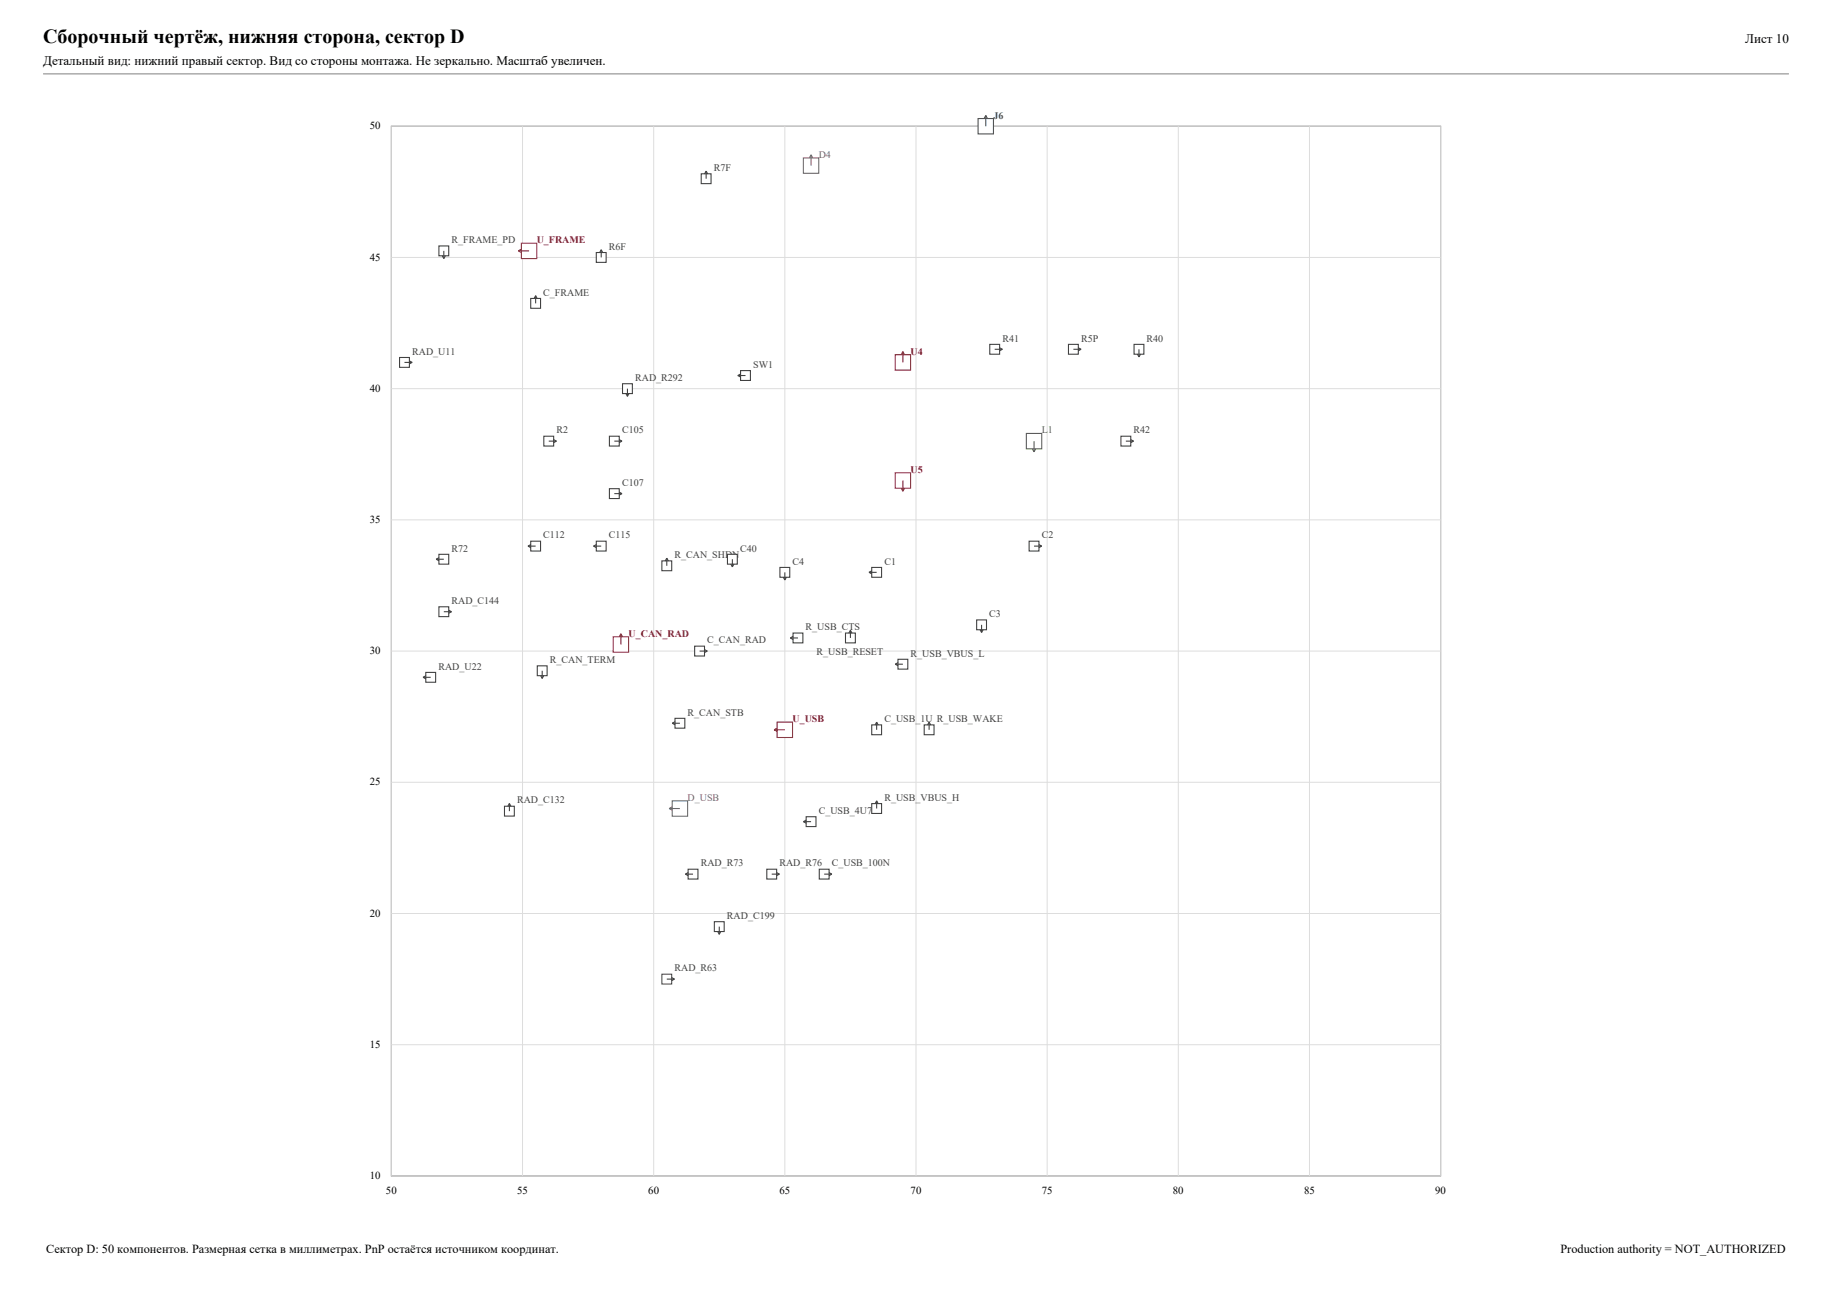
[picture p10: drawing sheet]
<svg xmlns="http://www.w3.org/2000/svg" width="420mm" height="297mm" viewBox="0 0 420 297" stroke-linecap="round" stroke-linejoin="round" font-family="sans-serif">
<path d="M9.9 16.9h400.2" fill="none" stroke="#808080" stroke-width=".23"/>
<path d="M89.7 28.9h240.6v240.6h-240.6z" fill="none" stroke="#606060" stroke-width=".23"/>
<g fill="none" stroke="#ddd" stroke-width=".23">
<path d="M89.7 28.9h240.6v240.6h-240.6zM119.8 28.9v240.6M149.9 28.9v240.6M179.9 28.9v240.6M210 28.9v240.6M240.1 28.9v240.6M270.1 28.9v240.6M300.2 28.9v240.6M89.7 59h240.6M89.7 89.1h240.6M89.7 119.1h240.6M89.7 149.2h240.6"/>
<path d="M89.7 179.3h240.6M89.7 209.3h240.6M89.7 239.4h240.6"/>
</g>
<path d="M151.7 223.3h2.3v2.2h-2.3z" fill-rule="evenodd" fill="#fff" stroke="#404040" stroke-width=".23"/>
<path d="M152.9 224.4h1.7M154 224l.6 .4M154.6 224.4l-.6 .4" fill="none" stroke="#404040" stroke-width=".25"/>
<path d="M163.8 211.2h2.2v2.3h-2.2z" fill-rule="evenodd" fill="#fff" stroke="#404040" stroke-width=".25"/>
<path d="M164.5 213.4l.4 .7M164.9 212.4v1.7M165.3 213.4l-.4 .7" fill="none" stroke="#404040" stroke-width=".25"/>
<path d="M157.8 199.2h2.2v2.3h-2.2z" fill-rule="evenodd" fill="#fff" stroke="#404040" stroke-width=".25"/>
<path d="M157.8 200l-.7 .3M157.1 200.3h1.8M157.1 200.3l.7 .4" fill="none" stroke="#404040" stroke-width=".25"/>
<path d="M175.8 199.2h2.3v2.3h-2.3z" fill-rule="evenodd" fill="#fff" stroke="#404040" stroke-width=".25"/>
<path d="M178 200l.7 .3M176.9 200.3h1.8M178.7 200.3l-.7 .4" fill="none" stroke="#404040" stroke-width=".25"/>
<path d="M187.8 199.2h2.3v2.3h-2.3z" fill-rule="evenodd" fill="#fff" stroke="#404040" stroke-width=".25"/>
<path d="M190 200l.7 .3M189 200.3h1.7M190.7 200.3l-.7 .4" fill="none" stroke="#404040" stroke-width=".25"/>
<path d="M184.8 187.2h2.3v2.2h-2.3z" fill-rule="evenodd" fill="#fff" stroke="#404040" stroke-width=".25"/>
<path d="M184.2 188.3h1.7M184.2 188.3l.7 .4M184.9 187.9l-.7 .4" fill="none" stroke="#404040" stroke-width=".25"/>
<path d="M115.7 184.8h2.2v2.2h-2.2z" fill-rule="evenodd" fill="#fff" stroke="#404040" stroke-width=".25"/>
<path d="M116.8 184.1v1.8M116.8 184.1l-.4 .7M116.8 184.1l.4 .7" fill="none" stroke="#404040" stroke-width=".25"/>
<path d="M154.1 183.5h3.5v3.6h-3.5z" fill-rule="evenodd" fill="#fff" stroke="#7030a0" stroke-width=".25"/>
<path d="M153.4 185.3h2.5M153.4 185.3l.7 .4M154.1 184.9l-.7 .4" fill="none" stroke="#7030a0" stroke-width=".25"/>
<path d="M199.9 184.2h2.2v2.2h-2.2z" fill-rule="evenodd" fill="#fff" stroke="#404040" stroke-width=".25"/>
<path d="M201 183.5v1.8M201 183.5l-.4 .7M201 183.5l.4 .7" fill="none" stroke="#404040" stroke-width=".25"/>
<path d="M178.2 165.5h3.5v3.5h-3.5z" fill-rule="evenodd" fill="#fff" stroke="#a61c1c" stroke-width=".25"/>
<path d="M177.5 167.2h2.4M177.5 167.2l.6 .4M178.1 166.9l-.6 .3" fill="none" stroke="#a61c1c" stroke-width=".25"/>
<path d="M199.9 166.1h2.2v2.3h-2.2z" fill-rule="evenodd" fill="#fff" stroke="#404040" stroke-width=".25"/>
<path d="M201 165.5v1.7M201 165.5l-.4 .7M201 165.5l.4 .7" fill="none" stroke="#404040" stroke-width=".25"/>
<path d="M211.9 166.1h2.2v2.3h-2.2z" fill-rule="evenodd" fill="#fff" stroke="#404040" stroke-width=".25"/>
<path d="M213 165.5v1.7M213 165.5l-.4 .7M213 165.5l.4 .7" fill="none" stroke="#404040" stroke-width=".25"/>
<path d="M154.7 164.6h2.3v2.3h-2.3z" fill-rule="evenodd" fill="#fff" stroke="#404040" stroke-width=".25"/>
<path d="M154.1 165.7h1.8M154.1 165.7l.7 .4M154.8 165.4l-.7 .3" fill="none" stroke="#404040" stroke-width=".25"/>
<path d="M97.6 154.1h2.3v2.2h-2.3z" fill-rule="evenodd" fill="#fff" stroke="#404040" stroke-width=".25"/>
<path d="M97 155.2h1.7M97 155.2l.7 .4M97.7 154.8l-.7 .4" fill="none" stroke="#404040" stroke-width=".25"/>
<path d="M123.2 152.6h2.2v2.2h-2.2z" fill-rule="evenodd" fill="#fff" stroke="#404040" stroke-width=".25"/>
<path d="M123.9 154.8l.4 .7M124.3 153.7v1.8M124.7 154.8l-.4 .7" fill="none" stroke="#404040" stroke-width=".25"/>
<path d="M205.9 151.1h2.2v2.2h-2.2z" fill-rule="evenodd" fill="#fff" stroke="#404040" stroke-width=".25"/>
<path d="M205.2 152.2h1.8M205.2 152.2l.7 .4M205.9 151.8l-.7 .4" fill="none" stroke="#404040" stroke-width=".25"/>
<path d="M159.3 148.1h2.2v2.2h-2.2z" fill-rule="evenodd" fill="#fff" stroke="#404040" stroke-width=".25"/>
<path d="M160.4 149.2h1.7M161.5 148.8l.6 .4M162.1 149.2l-.6 .4" fill="none" stroke="#404040" stroke-width=".25"/>
<path d="M140.6 145.9h3.5v3.6h-3.5z" fill-rule="evenodd" fill="#fff" stroke="#a61c1c" stroke-width=".25"/>
<path d="M142.3 145.2v2.5M142.3 145.2l-.3 .7M142.3 145.2l.4 .7" fill="none" stroke="#a61c1c" stroke-width=".25"/>
<path d="M181.8 145.1h2.3v2.2h-2.3z" fill-rule="evenodd" fill="#fff" stroke="#404040" stroke-width=".25"/>
<path d="M181.2 146.2h1.7M181.2 146.2l.7 .4M181.9 145.8l-.7 .4" fill="none" stroke="#404040" stroke-width=".25"/>
<path d="M193.8 145.1h2.3v2.2h-2.3z" fill-rule="evenodd" fill="#fff" stroke="#404040" stroke-width=".25"/>
<path d="M195 144.4v1.8M195 144.4l-.4 .7M195 144.4l.3 .7" fill="none" stroke="#404040" stroke-width=".25"/>
<path d="M223.9 142.1h2.3v2.2h-2.3z" fill-rule="evenodd" fill="#fff" stroke="#404040" stroke-width=".25"/>
<path d="M224.7 144.3l.3 .7M225 143.2v1.8M225.4 144.3l-.4 .7" fill="none" stroke="#404040" stroke-width=".25"/>
<path d="M100.6 139.1h2.3v2.2h-2.3z" fill-rule="evenodd" fill="#fff" stroke="#404040" stroke-width=".25"/>
<path d="M102.8 139.8l.7 .4M101.8 140.2h1.7M103.5 140.2l-.7 .4" fill="none" stroke="#404040" stroke-width=".25"/>
<path d="M178.8 130h2.3v2.3h-2.3z" fill-rule="evenodd" fill="#fff" stroke="#404040" stroke-width=".25"/>
<path d="M179.6 132.2l.3 .7M179.9 131.2v1.7M180.3 132.2l-.4 .7" fill="none" stroke="#404040" stroke-width=".25"/>
<path d="M199.9 130h2.2v2.3h-2.2z" fill-rule="evenodd" fill="#fff" stroke="#404040" stroke-width=".25"/>
<path d="M199.2 131.2h1.8M199.2 131.2l.7 .3M199.9 130.8l-.7 .4" fill="none" stroke="#404040" stroke-width=".25"/>
<path d="M151.7 128.5h2.3v2.3h-2.3z" fill-rule="evenodd" fill="#fff" stroke="#404040" stroke-width=".25"/>
<path d="M152.9 127.9v1.8M152.9 127.9l-.4 .7M152.9 127.9l.3 .7" fill="none" stroke="#404040" stroke-width=".25"/>
<path d="M100.6 127h2.3v2.3h-2.3z" fill-rule="evenodd" fill="#fff" stroke="#404040" stroke-width=".25"/>
<path d="M100 128.2h1.8M100 128.2l.7 .3M100.7 127.8l-.7 .4" fill="none" stroke="#404040" stroke-width=".25"/>
<path d="M166.8 127h2.2v2.3h-2.2z" fill-rule="evenodd" fill="#fff" stroke="#404040" stroke-width=".25"/>
<path d="M167.5 129.2l.4 .7M167.9 128.2v1.7M168.3 129.2l-.4 .7" fill="none" stroke="#404040" stroke-width=".25"/>
<path d="M121.7 124h2.2v2.3h-2.2z" fill-rule="evenodd" fill="#fff" stroke="#404040" stroke-width=".25"/>
<path d="M121 125.1h1.8M121 125.1l.7 .4M121.7 124.8l-.7 .3" fill="none" stroke="#404040" stroke-width=".25"/>
<path d="M136.7 124h2.3v2.3h-2.3z" fill-rule="evenodd" fill="#fff" stroke="#404040" stroke-width=".25"/>
<path d="M136.1 125.1h1.7M136.1 125.1l.7 .4M136.8 124.8l-.7 .3" fill="none" stroke="#404040" stroke-width=".25"/>
<path d="M235.9 124h2.3v2.3h-2.3z" fill-rule="evenodd" fill="#fff" stroke="#404040" stroke-width=".25"/>
<path d="M237.1 125.1h1.7M238.1 124.8l.7 .3M238.8 125.1l-.7 .4" fill="none" stroke="#404040" stroke-width=".25"/>
<path d="M139.7 112h2.3v2.3h-2.3z" fill-rule="evenodd" fill="#fff" stroke="#404040" stroke-width=".25"/>
<path d="M140.8 113.1h1.8M141.9 112.8l.7 .3M142.6 113.1l-.7 .4" fill="none" stroke="#404040" stroke-width=".25"/>
<path d="M205.2 108.4h3.6v3.5h-3.6z" fill-rule="evenodd" fill="#fff" stroke="#a61c1c" stroke-width=".25"/>
<path d="M206.6 111.9l.4 .7M207 110.1v2.5M207.4 111.9l-.4 .7" fill="none" stroke="#a61c1c" stroke-width=".25"/>
<path d="M124.7 100h2.2v2.2h-2.2z" fill-rule="evenodd" fill="#fff" stroke="#404040" stroke-width=".25"/>
<path d="M125.8 101.1h1.8M126.9 100.7l.7 .4M127.6 101.1l-.7 .4" fill="none" stroke="#404040" stroke-width=".25"/>
<path d="M139.7 100h2.3v2.2h-2.3z" fill-rule="evenodd" fill="#fff" stroke="#404040" stroke-width=".25"/>
<path d="M140.8 101.1h1.8M141.9 100.7l.7 .4M142.6 101.1l-.7 .4" fill="none" stroke="#404040" stroke-width=".25"/>
<path d="M235.3 99.3h3.5v3.6h-3.5z" fill-rule="evenodd" fill="#fff" stroke="#548235" stroke-width=".25"/>
<path d="M236.7 102.9l.4 .7M237.1 101.1v2.5M237.4 102.9l-.3 .7" fill="none" stroke="#548235" stroke-width=".25"/>
<path d="M257 100h2.2v2.2h-2.2z" fill-rule="evenodd" fill="#fff" stroke="#404040" stroke-width=".25"/>
<path d="M258.1 101.1h1.8M259.2 100.7l.7 .4M259.9 101.1l-.7 .4" fill="none" stroke="#404040" stroke-width=".25"/>
<path d="M142.7 87.9h2.3v2.3h-2.3z" fill-rule="evenodd" fill="#fff" stroke="#404040" stroke-width=".25"/>
<path d="M143.5 90.1l.3 .7M143.8 89.1v1.7M144.2 90.1l-.4 .7" fill="none" stroke="#404040" stroke-width=".25"/>
<path d="M169.8 84.9h2.2v2.3h-2.2z" fill-rule="evenodd" fill="#fff" stroke="#404040" stroke-width=".25"/>
<path d="M169.1 86.1h1.8M169.1 86.1l.7 .3M169.8 85.7l-.7 .4" fill="none" stroke="#404040" stroke-width=".25"/>
<path d="M91.6 81.9h2.3v2.3h-2.3z" fill-rule="evenodd" fill="#fff" stroke="#404040" stroke-width=".25"/>
<path d="M92.7 83.1h1.8M93.8 82.7l.7 .4M94.5 83.1l-.7 .3" fill="none" stroke="#404040" stroke-width=".25"/>
<path d="M205.2 81.3h3.6v3.5h-3.6z" fill-rule="evenodd" fill="#fff" stroke="#a61c1c" stroke-width=".25"/>
<path d="M207 80.6v2.5M207 80.6l-.4 .7M207 80.6l.4 .7" fill="none" stroke="#a61c1c" stroke-width=".25"/>
<path d="M226.9 78.9h2.3v2.3h-2.3z" fill-rule="evenodd" fill="#fff" stroke="#404040" stroke-width=".25"/>
<path d="M229.1 79.7l.7 .3M228 80h1.8M229.8 80l-.7 .4" fill="none" stroke="#404040" stroke-width=".25"/>
<path d="M245 78.9h2.2v2.3h-2.2z" fill-rule="evenodd" fill="#fff" stroke="#404040" stroke-width=".25"/>
<path d="M247.2 79.7l.6 .3M246.1 80h1.7M247.8 80l-.6 .4" fill="none" stroke="#404040" stroke-width=".25"/>
<path d="M260 78.9h2.2v2.3h-2.2z" fill-rule="evenodd" fill="#fff" stroke="#404040" stroke-width=".25"/>
<path d="M260.7 81.1l.4 .7M261.1 80v1.8M261.5 81.1l-.4 .7" fill="none" stroke="#404040" stroke-width=".25"/>
<path d="M121.7 68.4h2.2v2.3h-2.2z" fill-rule="evenodd" fill="#fff" stroke="#404040" stroke-width=".25"/>
<path d="M122.8 67.8v1.7M122.8 67.8l-.4 .6M122.8 67.8l.4 .6" fill="none" stroke="#404040" stroke-width=".25"/>
<path d="M136.7 57.9h2.3v2.2h-2.3z" fill-rule="evenodd" fill="#fff" stroke="#404040" stroke-width=".25"/>
<path d="M137.8 57.2v1.8M137.8 57.2l-.3 .7M137.8 57.2l.4 .7" fill="none" stroke="#404040" stroke-width=".25"/>
<path d="M100.6 56.4h2.3v2.2h-2.3z" fill-rule="evenodd" fill="#fff" stroke="#404040" stroke-width=".25"/>
<path d="M101.4 58.6l.4 .7M101.8 57.5v1.8M102.1 58.6l-.3 .7" fill="none" stroke="#404040" stroke-width=".25"/>
<path d="M119.5 55.7h3.6v3.6h-3.6z" fill-rule="evenodd" fill="#fff" stroke="#a61c1c" stroke-width=".25"/>
<path d="M118.8 57.5h2.5M118.8 57.5l.7 .4M119.5 57.1l-.7 .4" fill="none" stroke="#a61c1c" stroke-width=".25"/>
<path d="M160.8 39.8h2.2v2.3h-2.2z" fill-rule="evenodd" fill="#fff" stroke="#404040" stroke-width=".25"/>
<path d="M161.9 39.2v1.8M161.9 39.2l-.4 .7M161.9 39.2l.4 .7" fill="none" stroke="#404040" stroke-width=".25"/>
<path d="M184.2 36.2h3.5v3.5h-3.5z" fill-rule="evenodd" fill="#fff" stroke="#7030a0" stroke-width=".25"/>
<path d="M185.9 35.5v2.4M185.9 35.5l-.3 .7M185.9 35.5l.4 .7" fill="none" stroke="#7030a0" stroke-width=".25"/>
<path d="M224.2 27.2h3.6v3.5h-3.6z" fill-rule="evenodd" fill="#fff" stroke="#1f4e78" stroke-width=".25"/>
<path d="M226 26.5v2.4M226 26.5l-.4 .6M226 26.5l.4 .6" fill="none" stroke="#1f4e78" stroke-width=".25"/>
<text font-size="4.6" x="9.9" y="9.9">Сборочный чертёж, нижняя сторона, сектор D</text>
<g font-size="3">
<text x="400.1" y="9.9">Лист 10</text>
<text x="9.9" y="14.8">Детальный вид: нижний правый сектор. Вид со стороны монтажа. Не зеркально. Масштаб увеличен.</text>
</g>
<g font-size="2.8">
<text x="10.6" y="287.1">Сектор D: 50 компонентов. Размерная сетка в миллиметрах. PnP остаётся источником координат.</text>
<text x="357.7" y="287.1">Production authority = NOT_AUTHORIZED</text>
</g>
<g font-size="2.5">
<text x="84.8" y="29.6">50</text>
<text x="84.8" y="59.7">45</text>
<text x="84.8" y="89.8">40</text>
<text x="84.8" y="119.8">35</text>
<text x="84.8" y="149.9">30</text>
<text x="84.8" y="180">25</text>
<text x="84.8" y="210.1">20</text>
<text x="84.8" y="240.1">15</text>
<text x="84.8" y="270.2">10</text>
<text x="88.5" y="273.7">50</text>
<text x="118.6" y="273.7">55</text>
<text x="148.6" y="273.7">60</text>
<text x="178.7" y="273.7">65</text>
<text x="208.8" y="273.7">70</text>
<text x="238.8" y="273.7">75</text>
<text x="268.9" y="273.7">80</text>
<text x="299" y="273.7">85</text>
<text x="329" y="273.7">90</text>
</g>
<text font-size="2.3" fill="#1f4e78" x="227.8" y="27.2">J6</text>
<g font-size="2.3" fill="#404040">
<text x="163.7" y="39.2">R7F</text>
<text x="103.5" y="55.7">R_FRAME_PD</text>
<text x="139.6" y="57.2">R6F</text>
<text x="124.6" y="67.8">C_FRAME</text>
<text x="94.5" y="81.3">RAD_U11</text>
<text x="229.8" y="78.3">R41</text>
<text x="247.8" y="78.3">R5P</text>
<text x="262.9" y="78.3">R40</text>
<text x="145.6" y="87.3">RAD_R292</text>
<text x="172.7" y="84.3">SW1</text>
<text x="127.6" y="99.3">R2</text>
<text x="142.6" y="99.3">C105</text>
<text x="259.9" y="99.3">R42</text>
<text x="142.6" y="111.4">C107</text>
<text x="124.6" y="123.4">C112</text>
<text x="139.6" y="123.4">C115</text>
<text x="238.8" y="123.4">C2</text>
<text x="103.5" y="126.4">R72</text>
<text x="154.6" y="127.9">R_CAN_SHDN</text>
<text x="169.7" y="126.4">C40</text>
<text x="181.7" y="129.4">C4</text>
<text x="202.7" y="129.4">C1</text>
<text x="103.5" y="138.4">RAD_C144</text>
<text x="226.8" y="141.4">C3</text>
<text x="162.1" y="147.4">C_CAN_RAD</text>
<text x="184.7" y="144.4">R_USB_CTS</text>
<text x="100.5" y="153.5">RAD_U22</text>
<text x="126.1" y="152">R_CAN_TERM</text>
<text x="187.2" y="150.1">R_USB_RESET</text>
<text x="208.8" y="150.4">R_USB_VBUS_L</text>
<text x="157.6" y="164">R_CAN_STB</text>
<text x="202.7" y="165.5">C_USB_1U R_USB_WAKE</text>
<text x="118.5" y="184.1">RAD_C132</text>
<text x="202.7" y="183.5">R_USB_VBUS_H</text>
<text x="187.7" y="186.5">C_USB_4U7</text>
<text x="160.6" y="198.6">RAD_R73</text>
<text x="178.7" y="198.6">RAD_R76</text>
<text x="190.7" y="198.6">C_USB_100N</text>
<text x="166.7" y="210.6">RAD_C199</text>
<text x="154.6" y="222.6">RAD_R63</text>
</g>
<g font-size="2.3" fill="#7030a0">
<text x="187.7" y="36.2">D4</text>
<text x="157.6" y="183.5">D_USB</text>
</g>
<g font-size="2.3" fill="#a61c1c">
<text x="123.1" y="55.7">U_FRAME</text>
<text x="208.8" y="81.3">U4</text>
<text x="208.8" y="108.4">U5</text>
<text x="144.1" y="145.9">U_CAN_RAD</text>
<text x="181.7" y="165.5">U_USB</text>
</g>
<text font-size="2.3" fill="#548235" x="238.8" y="99.3">L1</text>
</svg>
